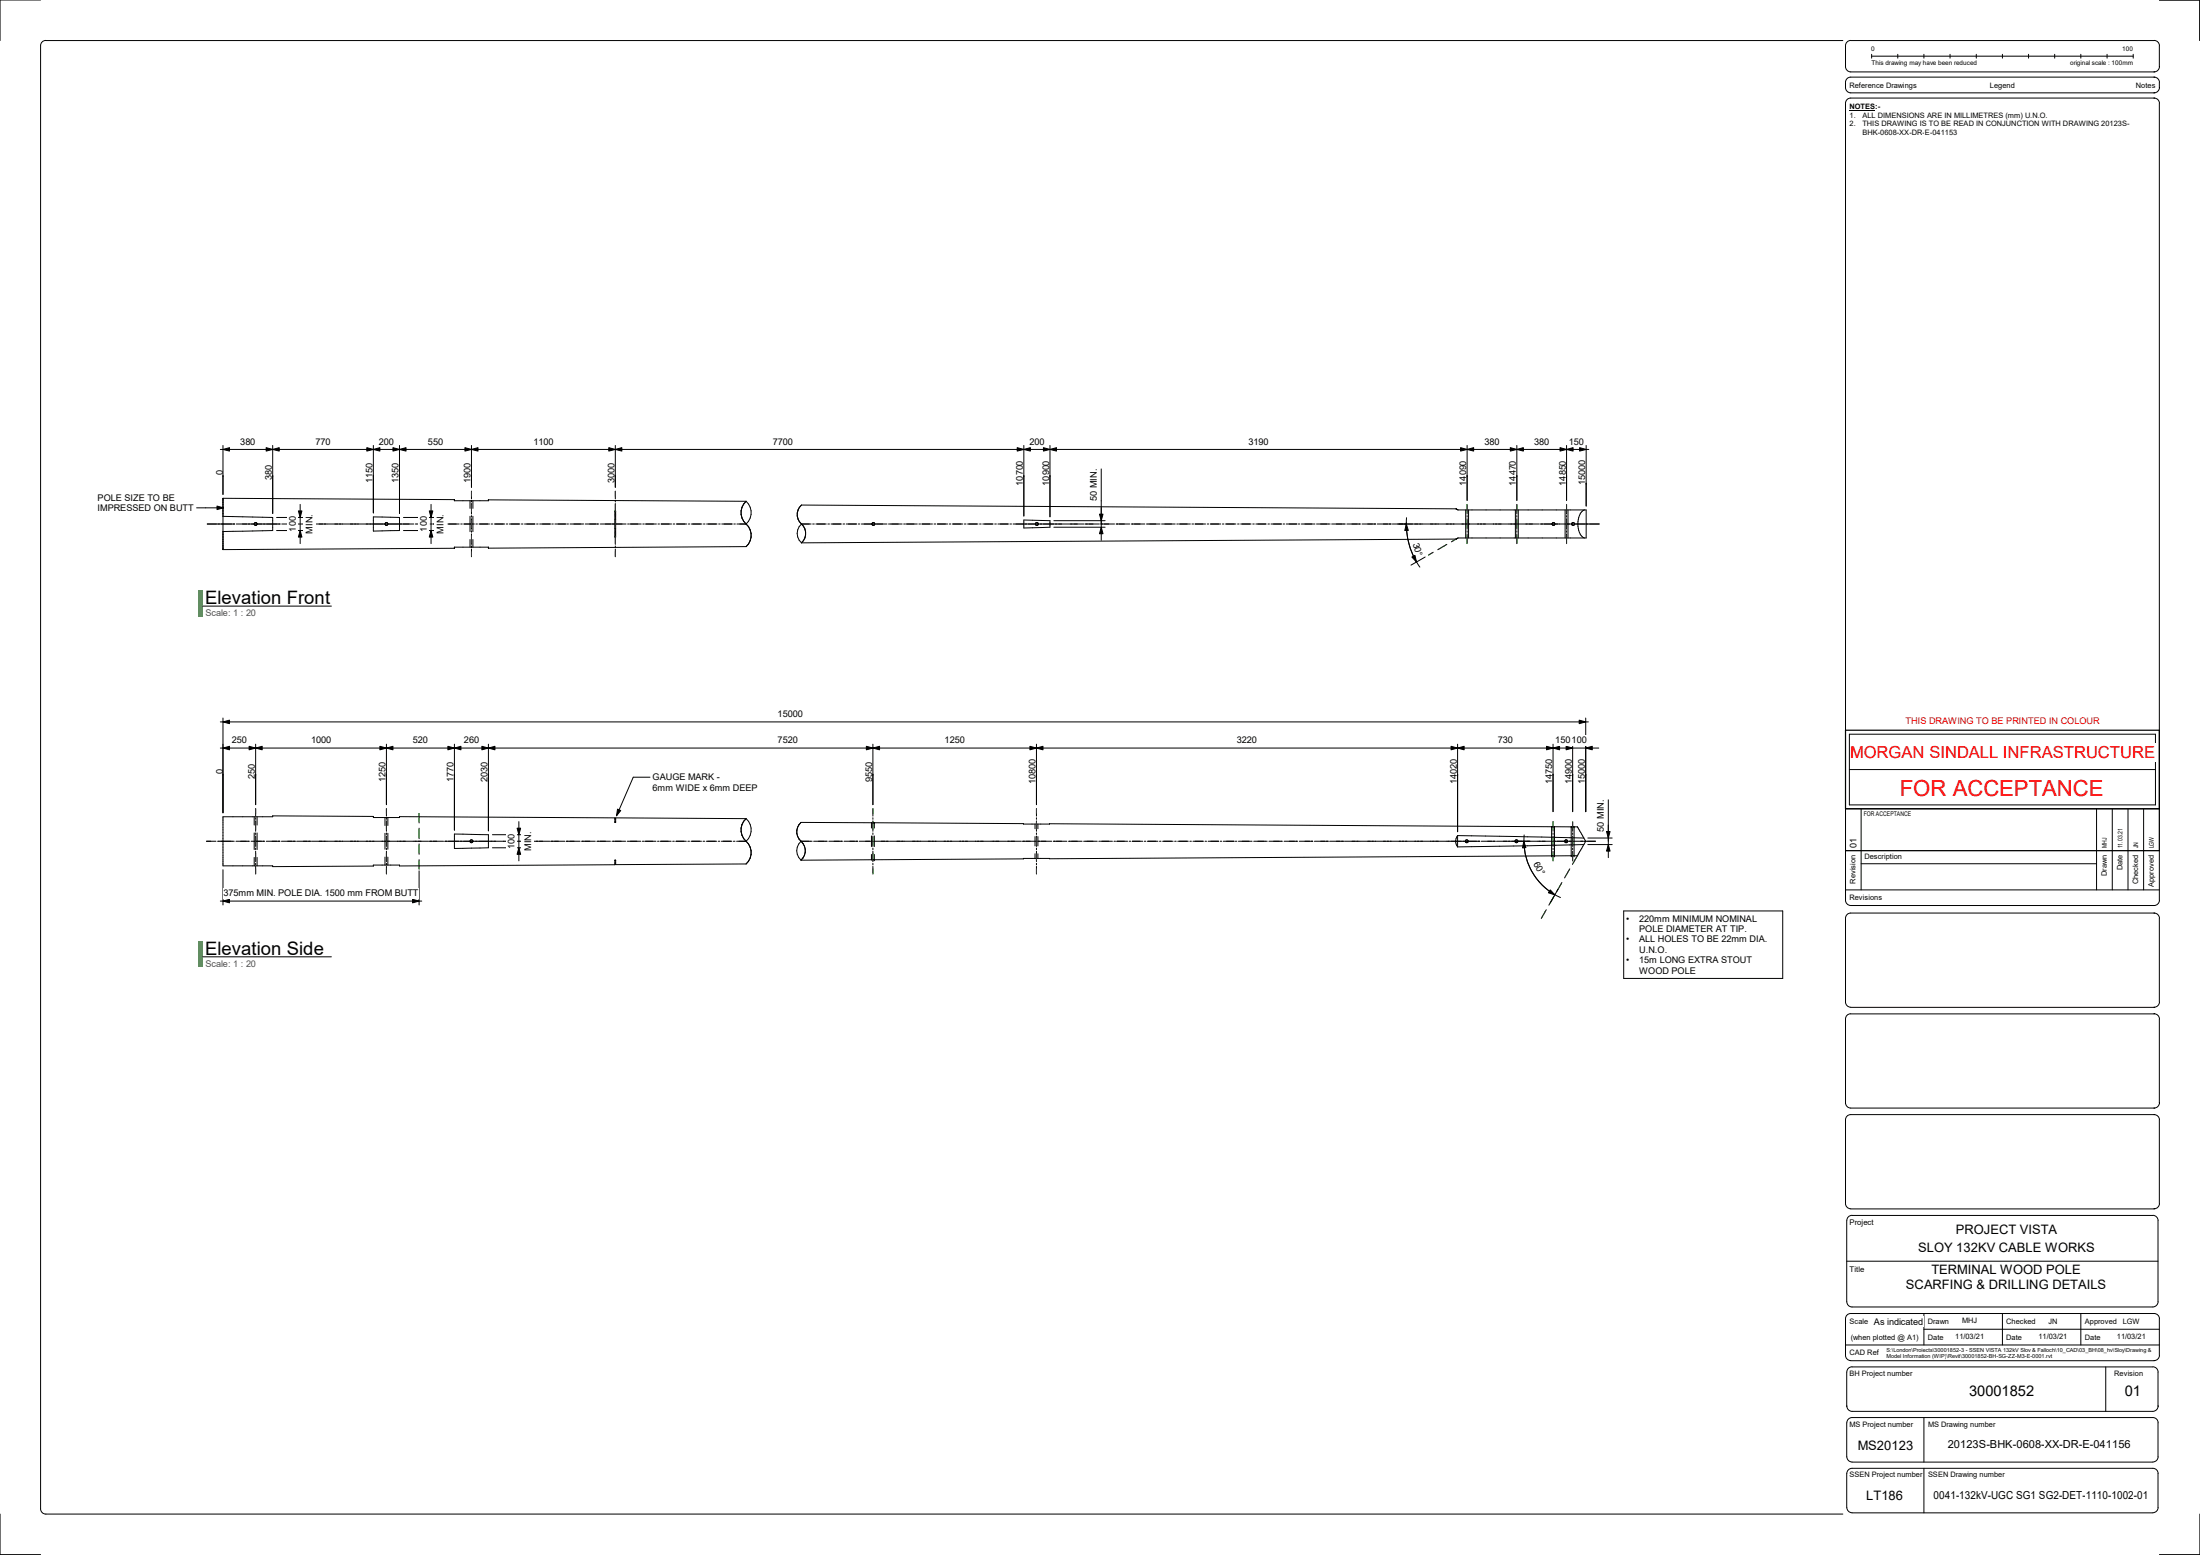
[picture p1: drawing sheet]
<svg xmlns="http://www.w3.org/2000/svg" width="841mm" height="594mm" viewBox="0 0 841 594" stroke-linecap="round" stroke-linejoin="round" font-family="sans-serif">
<g fill="none" stroke="#000" stroke-width=".38">
<path d="M84.2 171.7h523.2M85.2 171.7l2.5-.7v1.3zM85.2 170.2v18.7M101.7 171l2.5 .7-2.5 .6zM104.2 171.7l2.5-.7v1.3zM104.2 170.2v26M140.2 171l2.5 .7-2.5 .6zM142.7 171.7l2.5-.7v1.3zM142.7 170.2v25.8M150.2 171l2.5 .7-2.5 .6zM152.7 171.7l2.5-.7v1.3zM152.7 170.2v26"/>
<path d="M177.7 171l2.5 .7-2.5 .6zM180.2 171.7l2.5-.7v1.3zM180.2 170.2v16M232.7 171l2.5 .7-2.5 .6zM235.2 171.7l2.5-.7v1.3zM235.2 170.2v16M388.9 171l2.5 .7-2.5 .6zM391.4 171.7l2.5-.7v1.3zM391.4 170.2v26.9M398.9 171l2.5 .7-2.5 .6zM401.4 171.7l2.5-.7v1.3zM401.4 170.2v27.2"/>
<path d="M558.4 171l2.5 .7-2.5 .6zM560.9 171.7l2.5-.7v1.3zM560.9 170.2v21M577.4 171l2.5 .7-2.5 .6zM579.9 171.7l2.5-.7v1.3zM579.9 170.2v21M596.4 171l2.5 .7-2.5 .6zM598.9 171.7l2.5-.7v1.3zM598.9 170.2v21M603.9 171l2.5 .7-2.5 .6zM606.4 170.2v23.1M85.2 197.3l19 .4v5l-19 .4"/>
<path d="M142.7 197.5l10 .2v5l-10 .2zM179.7 191.3v2.9M179.7 197.2v5.9M180.2 187.7v2.9M180.2 191.2v.6M180.2 192.4v4M180.2 197v.6M180.2 198.2v4M180.8 191.3v2.9M180.8 197.2v5.9M235.1 195.2h.3v10h-.3zM235.1 195.4h.3"/>
<path d="M235.2 187.7v2.9M235.2 191.2v.6M235.2 192.4v4M235.2 197v.6M235.2 198.2v4M285.2 191.5l-98.5-.5v.3h-13v-.4l-88.5-.5v19.6l88.5-.5v-.5h13v.4l98.5-.6a5.8 5.8 0 0 0 0-8.6M285.2 191.5a5.8 5.8 0 0 0 0 8.7M285.2 191.5a5.8 5.8 0 0 1 0 8.7M391.4 198.7l10 .2v2.5l-10 .3zM560.3 194.8v10.7M560.9 192.7v3.7M560.9 197v.6"/>
<path d="M560.9 198.2v4M561.4 194.8v10.7M579.3 194.8v10.7M579.9 192.7v3.7M579.9 197v.6M579.9 198.2v4M580.4 194.8v10.7M598.3 194.8v10.7M598.9 192.7v3.7M598.9 197v.6M598.9 198.2v4M599.4 194.8v10.7"/>
<path d="M605.6 194.8a7 7 0 0 0-1.8 8.6l.6 1.2 1.2 .9M79.2 200.2h10.5M90.3 200.2h16.8M107.7 200.2h5.3M113.5 200.2h5.5M119.3 200.2h5.7M125.1 200.2h33M158.7 200.2h5.2M164.5 200.2h.6M165.4 200.2h4.3M170.3 200.2h.6M171.4 200.2h4.1"/>
<path d="M176.1 200.2h.6M177.3 200.2h4M179.7 206.1v2.9M180.2 202.8v.6M180.2 204v4M180.2 208.6v.6M180.2 209.8v2.9M180.8 206.1v2.9M181.9 200.2h.6M183.1 200.2h4M187.7 200.2h.6M188.9 200.2h4"/>
<path d="M193.5 200.2h.6M194.7 200.2h4M199.3 200.2h.6M200.5 200.2h4M205.1 200.2h.6M206.3 200.2h4.1M210.9 200.2h.6M212.1 200.2h4.3M216.7 200.2h.6M217.9 200.2h4.5M222.5 200.2h.6M223.7 200.2h5.2"/>
<path d="M229.5 200.2h9.8M235.1 205h.3M235.2 202.8v.6M235.2 204v4M235.2 208.6v.6M235.2 209.8v2.9M239.9 200.2h.6M240.8 200.2h4.3M245.7 200.2h.6M246.8 200.2h4.1M251.5 200.2h.6M252.7 200.2h4"/>
<path d="M257.3 200.2h.6M258.5 200.2h4M263.1 200.2h.6M264.3 200.2h4M268.9 200.2h.6M270.1 200.2h4M274.7 200.2h.6M275.9 200.2h4M280.5 200.2h.6M281.7 200.2h3.5M310.1 200.2h-3.7a4.7 4.7 0 0 0 0 7.2M310.7 200.2h.6"/>
<path d="M311.9 200.2h4M316.5 200.2h.6M317.7 200.2h4M322.3 200.2h.6M323.5 200.2h4M328.1 200.2h.6M329.3 200.2h9.8M333.4 200.3v.1M333.7 200.7h.1M339.7 200.2h5.2M345.5 200.2h.6M346.4 200.2h4.3"/>
<path d="M351.3 200.2h.6M352.4 200.2h4.1M357.1 200.2h.6M358.3 200.2h4M362.9 200.2h.6M364.1 200.2h4M368.7 200.2h.6M369.9 200.2h4M374.5 200.2h.6M375.7 200.2h4M380.3 200.2h.6M381.5 200.2h4"/>
<path d="M386.1 200.2h.6M387.3 200.2h21.4M408.8 200.2h5.7M414.8 200.2h5.5M420.9 200.2h5.2M426.7 200.2h5.2M432.5 200.2h5.2M438.3 200.2h5.2M444.1 200.2h.6M444.9 200.2h4.4M449.9 200.2h.6M450.8 200.2h4.3"/>
<path d="M455.7 200.2h.6M456.8 200.2h4.1M461.5 200.2h.6M462.7 200.2h4M467.3 200.2h.6M468.5 200.2h4M473.1 200.2h.6M474.3 200.2h4M478.9 200.2h.6M480.1 200.2h4M484.7 200.2h.6M485.9 200.2h4"/>
<path d="M490.5 200.2h.6M491.7 200.2h4.1M496.3 200.2h.6M497.5 200.2h4.3M502.1 200.2h.6M503.3 200.2h5.2M509.1 200.2h5.2M514.9 200.2h5.2M520.7 200.2h5.2M526.5 200.2h5.4M532.3 200.2h5.5M538.1 200.2h44.6"/>
<path d="M547.9 211l-1.8 1M553.1 208l-3.5 2M556.6 206l.8-.5h49v-10.7h-49l-.7-.4-250.3-1.4a5.1 5.1 0 0 0 .8 8 4.9 4.9 0 0 1-.8 6.4M556.6 206l-250.2 1.4M556.6 206l-1.8 1M560.9 202.8v.6M560.9 204v3.7M579.9 202.8v.6M579.9 204v3.7M582.8 200.2h5.7M588.8 200.2h22.6M594.1 200.7h-.1"/>
<path d="M598.9 202.8v.6M598.9 204v3.7M97.2 312v3.2M97.2 318.2v6.4M97.7 308.9v2.9M97.7 312.4v.6M97.7 313.6v4M97.7 318.2v.6M97.7 319.4v4M98.3 312v3.2M98.3 318.2v6.4M147.2 312.3v3.1"/>
<path d="M147.2 318.3v6.1M147.7 308.9v2.9M147.7 312.4v.6M147.7 313.6v4M147.7 318.2v.6M147.7 319.4v4M148.3 312.3v3.1M148.3 318.3v6.1M160.2 310.8v3.6M160.2 316.4v4M173.7 318.6l13 .3v5l-13 .2zM235.1 312.8h.3"/>
<path d="M235.1 314h.3M285.2 312.8l-49.8-.3v1.7h-.3v-1.7l-82.4-.5v.3h-10v-.4l-38.5-.2v.3h-19v18.8h19v.3l38.5-.2v-.4h10v.3l82.4-.4v-1.8h.3v1.7l49.8-.2a5.8 5.8 0 0 0 0-8.7M285.2 312.8a5.8 5.8 0 0 0 0 8.6M285.2 312.8a5.8 5.8 0 0 1 0 8.6M333.1 314.3v2.1M333.1 319.4v4M333.1 314.3l-26.9-.1a4.8 4.8 0 0 0 0 7.2M333.1 314.3l1.1 .1M333.3 314.3l.1 .1M333.7 308.9v2.9M333.7 312.4v.6M333.7 313.6v4"/>
<path d="M333.7 318.2v.6M333.7 319.4v4M334.2 314.3h.1M334.2 314.3v2.1M334.2 319.4v4M334.2 314.3l259 1.5M395.7 314.8v1.8M395.7 319.6v3.6M396.2 308.9v2.9M396.2 312.4v.6M396.2 313.6v4M396.2 318.2v.6"/>
<path d="M396.2 319.4v4M396.8 314.8v1.8M396.8 319.6v3.6M557.2 319.2l-.7 1.9 .1 1.3 .6 1.2M557.2 319.2l48.3 1M557.2 319.2v4.4M593.2 315.8h.1M593.2 315.8v11.2M593.2 315.8h1.1M593.7 313.9v3.7M593.7 318.2v.6M593.7 319.4v4"/>
<path d="M594.3 315.8h.1M594.3 315.8v11.2M594.3 315.8l6.3 .1M600.6 315.9h.1M600.6 315.9v11M600.6 315.9h2.4l2.5 4.3M601.2 313.9v3.7M601.2 318.2v.6M601.2 319.4v4M601.7 315.9h.1M601.7 315.9v11M78.9 321.4h3.7"/>
<path d="M83.2 321.4h6.4M90.2 321.4h5.2M96 321.4h5.2M97.2 327.6v3.2M97.7 324v.6M97.7 325.2v4M97.7 329.8v.6M97.7 331v2.9M98.3 327.6v3.2M101.8 321.4h5.2M107.6 321.4h5.4M113.4 321.4h5.6"/>
<path d="M119.2 321.4h44.6M147.2 327.4v3.1M147.7 324v.6M147.7 325.2v4M147.7 329.8v.6M147.7 331v2.9M148.3 327.4v3.1M160.2 322.4v4M160.2 328.4v3.6M164 321.4h5.6M170 321.4h34.4M204.5 321.4h5.7"/>
<path d="M210.5 321.4h5.5M216.5 321.4h5.3M222.4 321.4h5.2M228.2 321.4h5.2M234 321.4h5.2M235.1 330.1h.3M235.1 328.8h.3M239.8 321.4h5.2M245.6 321.4h.6M246.5 321.4h4.3M251.4 321.4h.6M252.5 321.4h4.1"/>
<path d="M257.2 321.4h.6M258.4 321.4h4M263 321.4h.6M264.2 321.4h4M268.8 321.4h.6M270 321.4h4M274.6 321.4h.6M275.8 321.4h4M280.4 321.4h.6M281.6 321.4h3.6M306.2 321.4h4.3M306.2 321.4a4.8 4.8 0 0 1 0 7.2"/>
<path d="M306.2 321.4a4.8 4.8 0 0 0 0 7.2M311 321.4h5.3M316.8 321.4h5.3M322.6 321.4h5.3M328.4 321.4h5.5M333.1 326.4v2.1M333.1 328.5l-26.9 .1M333.1 328.5h1.1M333.7 324v.6M333.7 325.2v4M333.7 329.8v.6M333.7 331v2.9"/>
<path d="M334.2 328.5h.1M334.2 321.4h5.6M334.2 326.4v2.1M340 321.4h44.7M384.8 321.4h5.7M390.8 321.4h5.5M395.7 326.2v1.8M396.2 324v.6M396.2 325.2v4M396.2 329.8v.6M396.2 331v2.9M396.8 326.2v1.8"/>
<path d="M396.9 321.4h5.2M402.7 321.4h5.2M408.5 321.4h5.2M414.3 321.4h5.2M420.1 321.4h.5M420.9 321.4h4.4M425.9 321.4h.5M426.9 321.4h4.2M431.7 321.4h.5M432.8 321.4h4.1M437.5 321.4h.5M438.6 321.4h4.1"/>
<path d="M443.3 321.4h.5M444.4 321.4h4.1M449.1 321.4h.5M450.2 321.4h4.1M454.9 321.4h.5M456 321.4h4.1M460.7 321.4h.5M461.8 321.4h4.1M466.4 321.4h.6M467.6 321.4h4.2M472.2 321.4h.6M473.4 321.4h4.4"/>
<path d="M478 321.4h.6M479.3 321.4h5.1M485.1 321.4h5.1M490.9 321.4h5.1M496.7 321.4h5.1M502.5 321.4h5.4M508.3 321.4h5.6M514.1 321.4h51.6M566.3 321.4h5.4M572.1 321.4h21.3M593.2 327h.1M593.2 327l-259 1.5"/>
<path d="M593.2 327h1.1M593.4 326.9l-.1 .1M593.7 321.4h16.2M593.7 324v.6M593.7 325.2v3.7M594 326.9l.1 .1M594.3 327h.1M597.1 337.1l-2 3.5M600.1 331.9l-2 3.5M600.6 326.9h.1M600.6 326.9l-6.3 .1M600.6 326.9h1.1"/>
<path d="M601.2 324v.6M601.2 325.2v3.7M601.7 326.9h1.3M601.7 326.9h.1M603 326.9l-1.9 3.3M605.5 320.2l.7 1.2-.7 1.3M605.5 322.7l-2.5 4.2M605.5 322.7l-48.3 .9M591.1 347.6l-1.9 3.3M594.1 342.3l-2 3.5"/>
<circle cx="97.7" cy="200.2" r=".55"/>
<circle cx="147.7" cy="200.2" r=".56"/>
<circle cx="333.9" cy="200.2" r=".54"/>
<circle cx="396.4" cy="200.2" r=".56"/>
<circle cx="593.9" cy="200.2" r=".56"/>
<circle cx="601.4" cy="200.2" r=".55"/>
<circle cx="180.2" cy="321.4" r=".56"/>
<circle cx="560.7" cy="321.4" r=".56"/>
<circle cx="579.7" cy="321.4" r=".56"/>
<circle cx="598.7" cy="321.4" r=".55"/>
</g>
<g fill="none" stroke="#00a600" stroke-width=".38">
<path d="M180.2 187.7v2M180.2 192.7v3M180.2 198.7v3M235.2 187.7v2M235.2 192.7v3M235.2 198.7v3M560.9 192.7v3M560.9 198.7v3M579.9 192.7v3M579.9 198.7v3M598.9 192.7v3M598.9 198.7v3"/>
<path d="M180.2 204.7v3M180.2 210.7v2M235.2 204.7v3M235.2 210.7v2M547.5 211.2l-1.4 .8M552.7 208.2l-2.6 1.6M556.6 206l-1.3 .8M560.9 204.7v3M579.9 204.7v3M598.9 204.7v3M97.7 308.9v2M97.7 313.9v3"/>
<path d="M97.7 319.9v3M147.7 308.9v2M147.7 313.9v3M147.7 319.9v3M160.2 310.8v3.1M160.2 316.9v3M333.7 308.9v2M333.7 313.9v3M333.7 319.9v3M396.2 308.9v2M396.2 313.9v3M396.2 319.9v3"/>
<path d="M593.7 313.9v3M593.7 319.9v3M601.2 313.9v3M601.2 319.9v3M97.7 325.9v3M97.7 331.9v2M147.7 325.9v3M147.7 331.9v2M160.2 322.9v3M160.2 328.9v3.1M333.7 325.9v3M333.7 331.9v2"/>
<path d="M396.2 325.9v3M396.2 331.9v2M593.7 325.9v3M596.9 337.6l-1.5 2.6M599.8 332.4l-1.4 2.6M601.2 325.9v3M603 326.9l-1.6 2.9M590.9 348l-1.7 2.9M593.9 342.8l-1.6 2.6"/>
</g>
<g fill="#000">
<path d="M85.2 171.7l2.5-.7v1.3zM101.7 171l2.5 .7-2.5 .6zM104.2 171.7l2.5-.7v1.3zM140.2 171l2.5 .7-2.5 .6zM142.7 171.7l2.5-.7v1.3zM150.2 171l2.5 .7-2.5 .6zM152.7 171.7l2.5-.7v1.3zM177.7 171l2.5 .7-2.5 .6zM180.2 171.7l2.5-.7v1.3zM232.7 171l2.5 .7-2.5 .6zM235.2 171.7l2.5-.7v1.3zM388.9 171l2.5 .7-2.5 .6z"/>
<path d="M391.4 171.7l2.5-.7v1.3zM398.9 171l2.5 .7-2.5 .6zM401.4 171.7l2.5-.7v1.3zM558.4 171l2.5 .7-2.5 .6zM560.9 171.7l2.5-.7v1.3zM577.4 171l2.5 .7-2.5 .6zM579.9 171.7l2.5-.7v1.3zM596.4 171l2.5 .7-2.5 .6zM598.9 171.7l2.5-.7v1.3zM603.9 171l2.5 .7-2.5 .6z"/>
</g>
<g fill="#fff">
<path d="M599.7 166.8h5.8v3.8h-5.8z"/>
<path d="M586.5 166.8h5.8v3.8h-5.8z"/>
<path d="M567.5 166.8h5.8v3.8h-5.8z"/>
<path d="M477.3 166.8h7.7v3.8h-7.7z"/>
<path d="M393.5 166.8h5.8v3.8h-5.8z"/>
<path d="M295.4 166.8h7.7v3.8h-7.7z"/>
<path d="M203.9 166.8h7.7v3.8h-7.7z"/>
<path d="M163.6 166.8h5.8v3.8h-5.8z"/>
<path d="M144.8 166.8h5.8v3.8h-5.8z"/>
<path d="M120.6 166.8h5.8v3.8h-5.8z"/>
<path d="M91.8 166.8h5.8v3.8h-5.8z"/>
</g>
<path d="M75.2 194h10.3M83 193.3l2.5 .7-2.5 .7z" fill="none" stroke="#000" stroke-width=".38"/>
<path d="M83 193.3l2.5 .7-2.5 .7z" fill="#000"/>
<g fill="#fff">
<path d="M37.3 188.1h30.5v4h-30.5z"/>
<path d="M37.3 192.1h36.9v3.9h-36.9z"/>
</g>
<path d="M105.7 197.7h10.5M114.1 195.2h1.3l-.7 2.5zM114.7 192.7v15M105.7 202.7h10.5M114.7 202.7l.7 2.5h-1.3z" fill="none" stroke="#000" stroke-width=".38"/>
<path d="M114.1 195.2h1.3l-.7 2.5zM114.7 202.7l.7 2.5h-1.3z" fill="#000"/>
<g fill="#fff">
<path d="M115.8 196.5h4.9v7.3h-4.9z"/>
<path d="M109.8 197.3h4.1v5.8h-4.1z"/>
</g>
<path d="M154.2 197.7h12.1M164.1 195.2h1.4l-.7 2.5zM164.8 192.7v15M154.2 202.7h12.1M164.8 202.7l.7 2.5h-1.4z" fill="none" stroke="#000" stroke-width=".38"/>
<path d="M164.1 195.2h1.4l-.7 2.5zM164.8 202.7l.7 2.5h-1.4z" fill="#000"/>
<g fill="#fff">
<path d="M165.8 196.5h5v7.3h-5z"/>
<path d="M159.9 197.3h4v5.8h-4z"/>
</g>
<g fill="none" stroke="#000" stroke-width=".38">
<path d="M421 179.2v27.2M85.2 181.7h.1M85.2 181.7v7.2M104.2 181.7h.1M104.2 181.7v14.5M142.7 181.7h.1M142.7 181.7v14.3M152.7 181.7h.1M152.7 181.7v14.5M180.2 181.7h.1M180.2 181.7v4.5M235.2 181.7h.1"/>
<path d="M235.2 181.7v4.5M391.4 181.7h.1M391.4 181.7v15.4M401.4 181.7h.1M401.4 181.7v15.7M402.9 198.9h19.6M420.3 196.4h1.4l-.7 2.5zM537.7 197.8a29 29 0 0 0 5.1 18.9M560.9 181.7h.1M560.9 181.7v9.5M579.9 181.7h.1M579.9 181.7v9.5"/>
<path d="M598.9 181.7h.1M598.9 181.7v9.5M606.4 184.6h.1M606.4 184.6v8.7M402.9 201.4h19.6M421 201.4l.7 2.5h-1.4zM534.3 200.2h5.7M537.6 200.2l.8 2.4-1.4 .1zM537.6 200.2h.1M537.6 200.2v-.4a29.1 29.1 0 0 0 3.9 14.9M539.7 212.8l1.2-.6 .6 2.5zM544.8 212.8l-5.4 3.1"/>
</g>
<path d="M420.3 196.4h1.4l-.7 2.5zM421 201.4l.7 2.5h-1.4zM537.6 200.2l.8 2.4-1.4 .1zM539.7 212.8l1.2-.6 .6 2.5z" fill="#000"/>
<path d="M416.1 179.2h4v12.2h-4z" fill="#fff"/>
<path d="M84.2 275.8h523M85.2 275.8l2.5-.7v1.4zM85.2 274.3v36.2M603.7 275.1l2.5 .7-2.5 .7zM606.2 274.3v35.8" fill="none" stroke="#000" stroke-width=".38"/>
<path d="M85.2 275.8l2.5-.7v1.4zM603.7 275.1l2.5 .7-2.5 .7z" fill="#000"/>
<path d="M297.3 270.9h9.6v3.9h-9.6z" fill="#fff"/>
<g fill="none" stroke="#000" stroke-width=".38">
<path d="M84.2 285.8h527M85.2 285.8l2.5-.7v1.4zM85.2 284.3v26.2M95.2 285.1l2.5 .7-2.5 .7zM97.7 285.8l2.5-.7v1.4zM97.7 284.3v23.1M145.2 285.1l2.5 .7-2.5 .7zM147.7 285.8l2.5-.7v1.4zM147.7 284.3v23.1M171.2 285.1l2.5 .7-2.5 .7zM173.7 285.8l2.5-.7v1.4zM173.7 284.3v32.9"/>
<path d="M184.2 285.1l2.5 .7-2.5 .7zM186.7 285.8l2.5-.7v1.4zM186.7 284.3v33.1M331.2 285.1l2.5 .7-2.5 .7zM333.7 285.8l2.5-.7v1.4zM333.7 284.3v23.1M393.7 285.1l2.5 .7-2.5 .7zM396.2 285.8l2.5-.7v1.4zM396.2 284.3v23.1M554.7 285.1l2.5 .7-2.5 .7zM557.2 285.8l2.5-.7v1.4zM557.2 284.3v33.5"/>
<path d="M591.2 285.1l2.5 .7-2.5 .7zM593.7 285.8l2.5-.7v1.4zM593.7 284.3v25.8M598.7 285.1l2.5 .7-2.5 .7zM601.2 284.3v25.8M606.2 285.8l2.5-.7v1.4zM606.2 284.3v25.8"/>
</g>
<g fill="#000">
<path d="M85.2 285.8l2.5-.7v1.4zM95.2 285.1l2.5 .7-2.5 .7zM97.7 285.8l2.5-.7v1.4zM145.2 285.1l2.5 .7-2.5 .7zM147.7 285.8l2.5-.7v1.4zM171.2 285.1l2.5 .7-2.5 .7zM173.7 285.8l2.5-.7v1.4zM184.2 285.1l2.5 .7-2.5 .7zM186.7 285.8l2.5-.7v1.4zM331.2 285.1l2.5 .7-2.5 .7zM333.7 285.8l2.5-.7v1.4zM393.7 285.1l2.5 .7-2.5 .7z"/>
<path d="M396.2 285.8l2.5-.7v1.4zM554.7 285.1l2.5 .7-2.5 .7zM557.2 285.8l2.5-.7v1.4zM591.2 285.1l2.5 .7-2.5 .7zM593.7 285.8l2.5-.7v1.4zM598.7 285.1l2.5 .7-2.5 .7zM606.2 285.8l2.5-.7v1.4z"/>
</g>
<g fill="#fff">
<path d="M600.8 280.9h5.8v3.9h-5.8z"/>
<path d="M594.6 280.9h5.8v3.9h-5.8z"/>
<path d="M572.6 280.9h5.8v3.9h-5.8z"/>
<path d="M472.8 280.9h7.7v3.9h-7.7z"/>
<path d="M361.1 280.9h7.7v3.9h-7.7z"/>
<path d="M297.3 280.9h7.7v3.9h-7.7z"/>
<path d="M177.4 280.9h5.8v3.9h-5.8z"/>
<path d="M157.8 280.9h5.8v3.9h-5.8z"/>
<path d="M118.9 280.9h7.7v3.9h-7.7z"/>
<path d="M88.6 280.9h5.8v3.9h-5.8z"/>
</g>
<g fill="none" stroke="#000" stroke-width=".38">
<path d="M85.2 295.8h.1M85.2 295.8v14.7M97.7 295.8h.1M97.7 295.8v11.6M147.7 295.8h.1M147.7 295.8v11.6M173.7 295.8h.1M173.7 295.8v21.4M186.7 295.8h.1M186.7 295.8v21.6M333.7 295.8h.1M333.7 295.8v11.6"/>
<path d="M396.2 295.8h.1M396.2 295.8v11.6M557.2 295.8h.1M557.2 295.8v22M593.7 295.8h.1M593.7 295.8v14.3M601.2 295.8h.1M601.2 295.8v14.3M606.2 295.8h.1M606.2 295.8v14.3M188.2 318.9h11.6M197.7 316.4h1.3l-.6 2.5z"/>
<path d="M198.4 313.9v15M582.7 319a23.7 23.7 0 0 0 13.8 23.9M188.2 323.9h11.6M198.4 323.9l.6 2.5h-1.3zM579.3 321.4h5.6M582.5 321.4l.8 2.4-1.3 .1zM582.5 321.4h.1M582.6 321.4a23.6 23.6 0 0 0 11.8 20.4M592.6 340l1.8 1.9-2.5-.8zM595.6 339.8l-1.2 2.1M594.4 341.9l-1.7 2.9"/>
</g>
<path d="M197.7 316.4h1.3l-.6 2.5zM198.4 323.9l.6 2.5h-1.3zM582.5 321.4l.8 2.4-1.3 .1zM592.6 340l1.8 1.9-2.5-.8z" fill="#000"/>
<g fill="#fff">
<path d="M199.3 317.7h5v7.4h-5z"/>
<path d="M193.4 318.5h4.1v5.8h-4.1z"/>
</g>
<path d="M614.2 317.7h1.3l-.7 2.5zM614.8 305.6v22.1M607 320.2h9.3M607 322.7h9.3M614.8 322.7l.7 2.5h-1.3z" fill="none" stroke="#000" stroke-width=".38"/>
<path d="M614.2 317.7h1.3l-.7 2.5zM614.8 322.7l.7 2.5h-1.3z" fill="#000"/>
<path d="M609.9 305.5h4.1v12.3h-4.1z" fill="#fff"/>
<path d="M85.2 332.3v13.4M160.2 332.7v13M84.2 344.3h77M85.2 344.3l2.5-.7v1.3zM157.7 343.6l2.5 .7-2.5 .6z" fill="none" stroke="#000" stroke-width=".38"/>
<path d="M85.2 344.3l2.5-.7v1.3zM157.7 343.6l2.5 .7-2.5 .6z" fill="#000"/>
<path d="M85.5 339.3h74.5v3.9h-74.5z" fill="#fff"/>
<path d="M620.7 348h60.8v25.8h-60.8z" fill="none" stroke="#000" stroke-width=".38"/>
<g fill="#fff">
<path d="M621.7 349h2.2v4h-2.2z"/>
<path d="M626.6 349h46.1v4h-46.1z"/>
<path d="M626.6 353h41.3v3.9h-41.3z"/>
<path d="M621.7 356.9h2.2v4h-2.2z"/>
<path d="M626.6 356.9h50v4h-50z"/>
<path d="M626.6 360.9h10.7v4h-10.7z"/>
<path d="M621.7 364.9h2.2v3.9h-2.2z"/>
<path d="M626.6 364.9h44.2v3.9h-44.2z"/>
<path d="M626.6 368.8h21.7v4h-21.7z"/>
</g>
<path d="M236.1 309.1l1.2 .6-1.6 2z" fill="#000"/>
<path d="M248.5 296.9h-6.4l-6.4 14.8M236.1 309.1l1.2 .6-1.6 2z" fill="none" stroke="#000" stroke-width=".38"/>
<g fill="#fff">
<path d="M249.5 295h24.5v4h-24.5z"/>
<path d="M274 295h1.2v4h-1.2z"/>
<path d="M249.5 299h40.2v3.9h-40.2z"/>
<path d="M707 39.2h9.9v3.3h-9.9z"/>
<path d="M716.9 39.2h.9v3.3h-.9z"/>
<path d="M717.8 39.2h1v3.3h-1z"/>
</g>
<path d="M707 42.3h9.9" fill="none" stroke="#000" stroke-width=".38"/>
<g fill="#fff">
<path d="M707 42.5h3.2v3.3h-3.2z"/>
<path d="M712 42.5h70.8v3.3h-70.8z"/>
<path d="M707 45.8h3.2v3.2h-3.2z"/>
<path d="M712 45.8h101.2v3.2h-101.2z"/>
<path d="M813.2 45.8h.8v3.2h-.8z"/>
<path d="M712 49h5.9v3.2h-5.9z"/>
<path d="M717.9 49h.9v3.2h-.9z"/>
<path d="M718.8 49h6.3v3.2h-6.3z"/>
<path d="M725.1 49h1v3.2h-1z"/>
<path d="M726.1 49h3.8v3.2h-3.8z"/>
<path d="M729.9 49h1v3.2h-1z"/>
<path d="M730.9 49h4v3.2h-4z"/>
<path d="M734.9 49h1v3.2h-1z"/>
<path d="M735.9 49h1.9v3.2h-1.9z"/>
<path d="M737.8 49h.9v3.2h-.9z"/>
<path d="M738.7 49h9.6v3.2h-9.6z"/>
</g>
<g fill="none" stroke="#000" stroke-width=".38">
<path d="M15.5 17.5v559a1.99 1.99 0 0 0 2 1.9M15.5 0h-15.5v15.5M17.5 15.5h687M17.5 15.5a1.97 1.97 0 0 0-2 1.9M705.5 17.4l.6-1.4 1.4-.5h116l1.4 .5 .6 1.4M705.5 17.5v8M825.5 17.5v8M825.5 0h15.5v15.5M705.5 25.4l.6 1.5 1.4 .6h116a2.06 2.06 0 0 0 2-2.1M705.5 31.5l.6-1.5 1.4-.5h116l1.4 .5 .6 1.5M705.5 31.5l.3 2.9 .7 .8 1 .3h116a2.06 2.06 0 0 0 2-2.1M715.5 20.7v1.5"/>
<path d="M715.5 21.5h100M725.5 20.7v1.5M735.5 20.7v1.5M745.5 20.7v1.5M755.5 20.7v1.5M765.5 20.7v1.5M775.5 20.7v1.5M785.5 20.7v1.5M795.5 20.7v1.5M805.5 20.7v1.5M815.5 20.7v1.5M825.5 31.5v2"/>
<path d="M825.5 39.5v304.5M825.5 39.5l-.6-1.5-1.4-.5h-116l-1.4 .5-.6 1.5 .1 305 .9 1.1 1 .3h116l1.4-.5 .6-1.4M705.5 325h120M705.5 340h120M711.5 330h90M711.5 325v15M801.5 325v15M807.5 325v15M813.5 325v15M819.5 325v15M825.5 350.9v31.9M825.5 350.8l-.6-1.4-1.4-.6-116.5 .1-1.2 .9-.3 1v32l.6 1.4 1.4 .6"/>
<path d="M707.5 384.9h116M825.5 389.3v32M825.5 382.8l-.6 1.4-1.4 .6M825.5 389.3a2.01 2.01 0 0 0-2-2h-116a1.97 1.97 0 0 0-2 2v32M705.5 421.3l.6 1.4 1.4 .6h116a2.06 2.06 0 0 0 2-2M825.5 427.8v32M825.5 427.8l-.6-1.4-1.4-.6-116.5 .1-1.2 .9-.3 1v32l.6 1.4 1.4 .6M825.5 459.8l-.6 1.4-1.4 .6M706 466.3v31l.3 1 1.2 1h115.5M707.5 461.9h116M708 464.3l-1.4 .6-.6 1.4M708 464.4h115"/>
<path d="M823 464.3l1.4 .6 .6 1.4M825 466.3v31l-.6 1.4-1.4 .6M706 481.8h119M705.5 513.8h120M735.5 501.8v12M735.5 507.8h90M765.5 501.8v12M795.5 501.8v12M825.5 503.9v13.9M825.5 503.8l-.6-1.4-1.4-.6h-116l-1.4 .6-.6 1.4v14l.6 1.4 1.4 .6 116 .1 1.4-.7 .6-1.4M805 522.2v17M823 522.2h-115l-1 .2-.9 1.2-.1 13.6 .6 1.4 1.4 .6h115"/>
<path d="M823 522.2l1 .3 .9 1.1 .1 13.6-.6 1.4-1.4 .6M708 558.6h115M735.5 541.6v17M823 541.6h-115.5l-1.2 1-.3 1v13l.6 1.3 1.4 .6M823 541.6l1.4 .6 .6 1.4v13l-.6 1.3-1.4 .6M0 578.4v15.5h15.5M17.5 578.4h687M708 578h115M735.5 561v17M823 561h-115.5l-1.2 .9-.3 1v13l.6 1.4 1.4 .6M823 561l1.4 .5 .6 1.4v13l-.6 1.4-1.4 .6M841 578.4v15.5h-15.5"/>
</g>
<g fill="#fff">
<path d="M716.4 503h18.8v4h-18.8z"/>
<path d="M812.3 528.4h6.2v6.4h-6.2z"/>
<path d="M747.4 509h11.1v3.2h-11.1z"/>
<path d="M779.3 509h11v3.2h-11z"/>
<path d="M809.2 509h11.1v3.2h-11.1z"/>
<path d="M752.8 528.4h24.8v6.4h-24.8z"/>
<path d="M744.6 549.4h14.8v4.7h-14.8z"/>
<path d="M759.4 549.4h1.3v4.7h-1.3z"/>
<path d="M760.7 549.4h8.8v4.7h-8.8z"/>
<path d="M769.5 549.4h1.3v4.7h-1.3z"/>
<path d="M770.8 549.4h9.6v4.7h-9.6z"/>
<path d="M780.4 549.4h1.3v4.7h-1.3z"/>
<path d="M781.7 549.4h5.5v4.7h-5.5z"/>
<path d="M787.2 549.4h1.4v4.7h-1.4z"/>
<path d="M788.6 549.4h6.1v4.7h-6.1z"/>
<path d="M794.7 549.4h1.4v4.7h-1.4z"/>
<path d="M796.1 549.4h2.8v4.7h-2.8z"/>
<path d="M798.9 549.4h1.4v4.7h-1.4z"/>
<path d="M800.3 549.4h14.3v4.7h-14.3z"/>
<path d="M747.7 467.1h38.7v5.5h-38.7z"/>
<path d="M738.4 482.4h57.1v5.5h-57.1z"/>
<path d="M728.6 487.9h76.6v5.5h-76.6z"/>
<path d="M750 503h5.8v3.3h-5.8z"/>
<path d="M783.1 503.2h3.4v3.3h-3.4z"/>
<path d="M811.5 503.2h6.5v3.3h-6.5z"/>
<path d="M721.2 514.4h2v2.4h-2z"/>
<path d="M723.2 514.4h.7v2.4h-.7z"/>
<path d="M723.8 514.4h6.9v2.4h-6.9z"/>
<path d="M730.7 514.4h.7v2.4h-.7z"/>
<path d="M731.3 514.4h7.6v2.4h-7.6z"/>
<path d="M738.9 514.4h.6v2.4h-.6z"/>
<path d="M739.5 514.4h9.5v2.4h-9.5z"/>
<path d="M749 514.4h.7v2.4h-.7z"/>
<path d="M749.7 514.4h1.8v2.4h-1.8z"/>
<path d="M751.5 514.4h.7v2.4h-.7z"/>
<path d="M752.8 514.4h32.8v2.4h-32.8z"/>
<path d="M785.6 514.4h.7v2.4h-.7z"/>
<path d="M786.2 514.4h8v2.4h-8z"/>
<path d="M794.2 514.4h.7v2.4h-.7z"/>
<path d="M794.8 514.4h6.5v2.4h-6.5z"/>
<path d="M801.3 514.4h.7v2.4h-.7z"/>
<path d="M801.9 514.4h5.8v2.4h-5.8z"/>
<path d="M807.7 514.4h.6v2.4h-.6z"/>
<path d="M808.3 514.4h3.9v2.4h-3.9z"/>
<path d="M812.2 514.4h.7v2.4h-.7z"/>
<path d="M812.8 514.4h9.7v2.4h-9.7z"/>
<path d="M721.2 516.8h23v2.4h-23z"/>
<path d="M744.2 516.8h.6v2.4h-.6z"/>
<path d="M744.7 516.8h4.7v2.4h-4.7z"/>
<path d="M749.4 516.8h.7v2.4h-.7z"/>
<path d="M750 516.8h9.6v2.4h-9.6z"/>
<path d="M759.6 516.8h.7v2.4h-.7z"/>
<path d="M760.3 516.8h2.9v2.4h-2.9z"/>
<path d="M763.2 516.8h.8v2.4h-.8z"/>
<path d="M764 516.8h3v2.4h-3z"/>
<path d="M767 516.8h.7v2.4h-.7z"/>
<path d="M767.7 516.8h2.7v2.4h-2.7z"/>
<path d="M770.4 516.8h.7v2.4h-.7z"/>
<path d="M771.1 516.8h3v2.4h-3z"/>
<path d="M774.1 516.8h.7v2.4h-.7z"/>
<path d="M774.8 516.8h1.4v2.4h-1.4z"/>
<path d="M776.2 516.8h.7v2.4h-.7z"/>
<path d="M776.9 516.8h7.7v2.4h-7.7z"/>
<path d="M733.3 473.7h67.5v5.5h-67.5z"/>
<path d="M739.2 568.7h8.6v4.8h-8.6z"/>
<path d="M747.8 568.7h1.2v4.8h-1.2z"/>
<path d="M749 568.7h10.9v4.8h-10.9z"/>
<path d="M759.9 568.7h1.3v4.8h-1.3z"/>
<path d="M761.2 568.7h26v4.8h-26z"/>
<path d="M787.2 568.7h1.2v4.8h-1.2z"/>
<path d="M788.4 568.7h7.7v4.8h-7.7z"/>
<path d="M796.1 568.7h1.2v4.8h-1.2z"/>
<path d="M797.3 568.7h8.6v4.8h-8.6z"/>
<path d="M805.9 568.7h1.2v4.8h-1.2z"/>
<path d="M807.1 568.7h8.6v4.8h-8.6z"/>
<path d="M815.7 568.7h1.3v4.8h-1.3z"/>
<path d="M817 568.7h4.3v4.8h-4.3z"/>
<path d="M710.2 549.4h21.2v5.5h-21.2z"/>
<path d="M713.5 568.7h14v5.6h-14z"/>
</g>
<g fill="#9ec811">
<path d="M75.8 225.6h1.6v6h-1.6z"/>
<path d="M75.8 231.6h1.6v3.9h-1.6z"/>
</g>
<path d="M77.5 231.6h49.2" fill="none" stroke="#000" stroke-width=".38"/>
<g fill="#9ec811">
<path d="M75.8 359.6h1.6v5.9h-1.6z"/>
<path d="M75.8 365.5h1.6v4h-1.6z"/>
</g>
<path d="M707 294h117M707 280.5h117v27h-117zM705.5 309h120v16h-120zM711.5 309v16M801.5 309v16M807.5 309v16M813.5 309v16M819.5 309v16M77.5 365.5h49.2" fill="none" stroke="#000" stroke-width=".38"/>
<path d="M705.5 279h120v30h-120z" fill="none" stroke="#000" stroke-width=".47"/>
<g fill="#fff">
<path d="M707.2 284.1h116.7v7h-116.7z"/>
<path d="M728.5 273.3h74.2v4h-74.2z"/>
<path d="M726.2 296.5h77.9v9.4h-77.9z"/>
</g>
<text font-size="8.5" fill="#f00" x="726.2" y="304">FOR ACCEPTANCE</text>
<g font-size="7.1">
<text x="78.4" y="230.9">Elevation Front</text>
<text x="78.4" y="364.9">Elevation Side</text>
</g>
<text font-size="6.3" fill="#f00" x="707.2" y="289.8">MORGAN SINDALL INFRASTRUCTURE</text>
<g font-size="5.6">
<text x="752.7" y="533.4">30001852</text>
<text x="812.3" y="533.4">01</text>
</g>
<g font-size="5">
<text x="747.7" y="471.6">PROJECT VISTA</text>
<text x="733.3" y="478.2">SLOY 132KV CABLE WORKS</text>
<text x="738.4" y="486.9">TERMINAL WOOD POLE</text>
<text x="728.6" y="492.4">SCARFING &amp; DRILLING DETAILS</text>
<text x="710.2" y="553.8">MS20123</text>
<text x="713.5" y="573.2">LT186</text>
</g>
<g font-size="4.2">
<text x="744.6" y="553.2">20123S-BHK-0608-</text>
<text x="781.7" y="553.2">XX-DR-E-041156</text>
<text x="739.2" y="572.6">0041-132kV-UGC SG1 SG2-DET-1110-1002-01</text>
</g>
<g font-size="3.5">
<text x="91.8" y="169.9">380</text>
<text x="120.6" y="169.9">770</text>
<text x="144.8" y="169.9">200</text>
<text x="163.6" y="169.9">550</text>
<text x="203.9" y="169.9">1100</text>
<text x="295.4" y="169.9">7700</text>
<text x="393.5" y="169.9">200</text>
<text x="477.3" y="169.9">3190</text>
<text x="567.5" y="169.9">380</text>
<text x="586.5" y="169.9">380</text>
<text x="599.7" y="169.9">150</text>
<text x="85.2" y="181.7" transform="rotate(-90 85.2 181.7)">0</text>
<text x="103.9" y="183.6" transform="rotate(-90 103.9 183.6)">380</text>
<text x="142.4" y="184.5" transform="rotate(-90 142.4 184.5)">1150</text>
<text x="152.4" y="184.5" transform="rotate(-90 152.4 184.5)">1350</text>
<text x="179.9" y="184.5" transform="rotate(-90 179.9 184.5)">1900</text>
<text x="234.9" y="184.5" transform="rotate(-90 234.9 184.5)">3000</text>
<text x="391" y="185.5" transform="rotate(-90 391 185.5)">10700</text>
<text x="401" y="185.5" transform="rotate(-90 401 185.5)">10900</text>
<text x="560.5" y="185.5" transform="rotate(-90 560.5 185.5)">14090</text>
<text x="579.5" y="185.5" transform="rotate(-90 579.5 185.5)">14470</text>
<text x="598.5" y="185.5" transform="rotate(-90 598.5 185.5)">14850</text>
<text x="606" y="185.3" transform="rotate(-90 606 185.3)">15000</text>
<text x="37.3" y="191.3">POLE SIZE TO BE</text>
<text x="419.3" y="191.3" transform="rotate(-90 419.3 191.3)">50 MIN.</text>
<text x="37.3" y="195.2">IMPRESSED ON BUTT</text>
<text x="113.1" y="203.1" transform="rotate(-90 113.1 203.1)">100</text>
<text x="119.5" y="203.8" transform="rotate(-90 119.5 203.8)">MI</text>
<text x="119.5" y="200" transform="rotate(-90 119.5 200)">N.</text>
<text x="163.1" y="203.1" transform="rotate(-90 163.1 203.1)">100</text>
<text x="169.5" y="203.8" transform="rotate(-90 169.5 203.8)">MIN.</text>
<text x="540.1" y="207.6" transform="rotate(75 540.1 207.6)">30°</text>
<text x="297.3" y="274">15000</text>
<text x="88.6" y="284">250</text>
<text x="118.9" y="284">1000</text>
<text x="157.8" y="284">520</text>
<text x="177.4" y="284">260</text>
<text x="297.3" y="284">7520</text>
<text x="361.1" y="284">1250</text>
<text x="472.8" y="284">3220</text>
<text x="572.6" y="284">730</text>
<text x="594.6" y="284">150</text>
<text x="600.8" y="284">100</text>
<text x="85.2" y="295.7" transform="rotate(-90 85.2 295.7)">0</text>
<text x="97.4" y="297.7" transform="rotate(-90 97.4 297.7)">250</text>
<text x="147.4" y="298.7" transform="rotate(-90 147.4 298.7)">1250</text>
<text x="173.4" y="298.7" transform="rotate(-90 173.4 298.7)">1770</text>
<text x="186.4" y="298.7" transform="rotate(-90 186.4 298.7)">2030</text>
<text x="249.5" y="298.2">GAUGE MARK -</text>
<text x="333.4" y="298.7" transform="rotate(-90 333.4 298.7)">9550</text>
<text x="395.9" y="299.6" transform="rotate(-90 395.9 299.6)">10800</text>
<text x="556.9" y="299.6" transform="rotate(-90 556.9 299.6)">14020</text>
<text x="593.4" y="299.6" transform="rotate(-90 593.4 299.6)">14750</text>
<text x="600.9" y="299.6" transform="rotate(-90 600.9 299.6)">14900</text>
<text x="605.9" y="299.6" transform="rotate(-90 605.9 299.6)">15000</text>
<text x="249.5" y="302.1">6mm WIDE x 6mm DEEP</text>
<text x="613.2" y="317.7" transform="rotate(-90 613.2 317.7)">50 MIN.</text>
<text x="196.7" y="324.3" transform="rotate(-90 196.7 324.3)">100</text>
<text x="203.1" y="325.1" transform="rotate(-90 203.1 325.1)">MIN.</text>
<text x="586.1" y="330" transform="rotate(60 586.1 330)">60°</text>
<text x="709.7" y="324.1" transform="rotate(-90 709.7 324.1)">01</text>
<text x="85.5" y="342.5">375mm MIN. POLE DIA. 1500 mm FROM BUTT</text>
<text x="621.7" y="352.1">•</text>
<text x="626.6" y="352.1">220mm MINIMUM NOMINAL</text>
<text x="626.6" y="356.1">POLE DIAMETER AT TIP.</text>
<text x="621.7" y="360">•</text>
<text x="626.6" y="360">ALL HOLES TO BE 22mm DIA.</text>
<text x="626.6" y="364">U.N.O.</text>
<text x="621.7" y="368">•</text>
<text x="626.6" y="368">15m LONG EXTRA STOUT</text>
<text x="626.6" y="371.9">WOOD POLE</text>
<text x="716.4" y="506.1">As indicated</text>
</g>
<g font-size="3.5" fill="#505050">
<text x="78.5" y="235.5">Scale: 1 : 20</text>
<text x="78.5" y="369.5">Scale: 1 : 20</text>
</g>
<text font-size="3.5" fill="#f00" x="728.5" y="276.4">THIS DRAWING TO BE PRINTED IN COLOUR</text>
<g font-size="3">
<text x="707" y="467.8">Project</text>
<text x="707" y="485.8">Title</text>
</g>
<g font-size="2.9">
<text x="707" y="33.4">Reference Drawings</text>
<text x="760.7" y="33.4">Legend</text>
<text x="816.5" y="33.4">Notes</text>
<text x="712.7" y="328.2">Description</text>
<text x="805.4" y="334.6" transform="rotate(-90 805.4 334.6)">Drawn</text>
<text x="811.4" y="332.5" transform="rotate(-90 811.4 332.5)">Date</text>
<text x="709.4" y="337.7" transform="rotate(-90 709.4 337.7)">Revision</text>
<text x="817.4" y="337.8" transform="rotate(-90 817.4 337.8)">Checked</text>
<text x="823.4" y="338.8" transform="rotate(-90 823.4 338.8)">Approved</text>
<text x="707" y="344">Revisions</text>
<text x="707" y="505.8">Scale</text>
<text x="737" y="505.8">Drawn</text>
<text x="750" y="505.6">MHJ</text>
<text x="766.9" y="505.8">Checked</text>
<text x="783.1" y="505.8">JN</text>
<text x="797" y="505.8">Approved</text>
<text x="811.5" y="505.8">LGW</text>
<text x="707.5" y="511.8">(when plotted @ A1)</text>
<text x="737" y="511.8">Date</text>
<text x="747.4" y="511.6">11/03/21</text>
<text x="766.9" y="511.8">Date</text>
<text x="779.3" y="511.6">11/03/21</text>
<text x="797" y="511.8">Date</text>
<text x="809.2" y="511.6">11/03/21</text>
<text x="707" y="517.8">CAD Ref</text>
<text x="707" y="525.7">BH Project number</text>
<text x="808.2" y="525.7">Revision</text>
<text x="707" y="545">MS Project number</text>
<text x="737" y="545">MS Drawing number</text>
<text x="707" y="564.4">SSEN Project number</text>
<text x="737" y="564.4">SSEN Drawing number</text>
</g>
<g font-size="2.8">
<text x="707" y="41.8">NOTES:-</text>
<text x="707" y="45.1">1.</text>
<text x="712" y="45.1">ALL DIMENSIONS ARE IN MILLIMETRES (mm) U.N.O.</text>
<text x="707" y="48.3">2.</text>
<text x="712" y="48.3">THIS DRAWING IS TO BE READ IN CONJUNCTION WITH DRAWING 20123S-</text>
<text x="712" y="51.6">BHK-0608-XX-DR-E-041153</text>
</g>
<g font-size="2.5">
<text x="715.3" y="19.3">0</text>
<text x="811.3" y="19.3">100</text>
<text x="715.5" y="24.8">This drawing may have been reduced</text>
<text x="791.4" y="24.8">original scale : 100mm</text>
<text x="712.4" y="311.9">FOR ACCEPTANCE</text>
<text x="805.4" y="324.1" transform="rotate(-90 805.4 324.1)">MHJ</text>
<text x="811.4" y="324.1" transform="rotate(-90 811.4 324.1)">11.03.21</text>
<text x="817.4" y="324.1" transform="rotate(-90 817.4 324.1)">JN</text>
<text x="823.4" y="324.1" transform="rotate(-90 823.4 324.1)">LGW</text>
</g>
<g font-size="2.1">
<text x="721.2" y="516.4">S:\</text>
<text x="721.2" y="518.8">Model Information (WIP)\</text>
<text x="723.8" y="516.4">London\</text>
<text x="731.3" y="516.4">Projects\</text>
<text x="739.5" y="516.4">30001852-3 -</text>
<text x="744.7" y="518.8">Revit\</text>
<text x="750" y="518.8">30001852-BH-SG-ZZ-M3-E-0001.rvt</text>
<text x="752.8" y="516.4">SSEN VISTA 132kV Sloy &amp; Falloch\</text>
<text x="786.2" y="516.4">10_CAD\</text>
<text x="794.8" y="516.4">03_BH\</text>
<text x="801.9" y="516.4">08_hv\</text>
<text x="808.3" y="516.4">Sloy\</text>
<text x="812.8" y="516.4">Drawing &amp;</text>
</g>
</svg>
